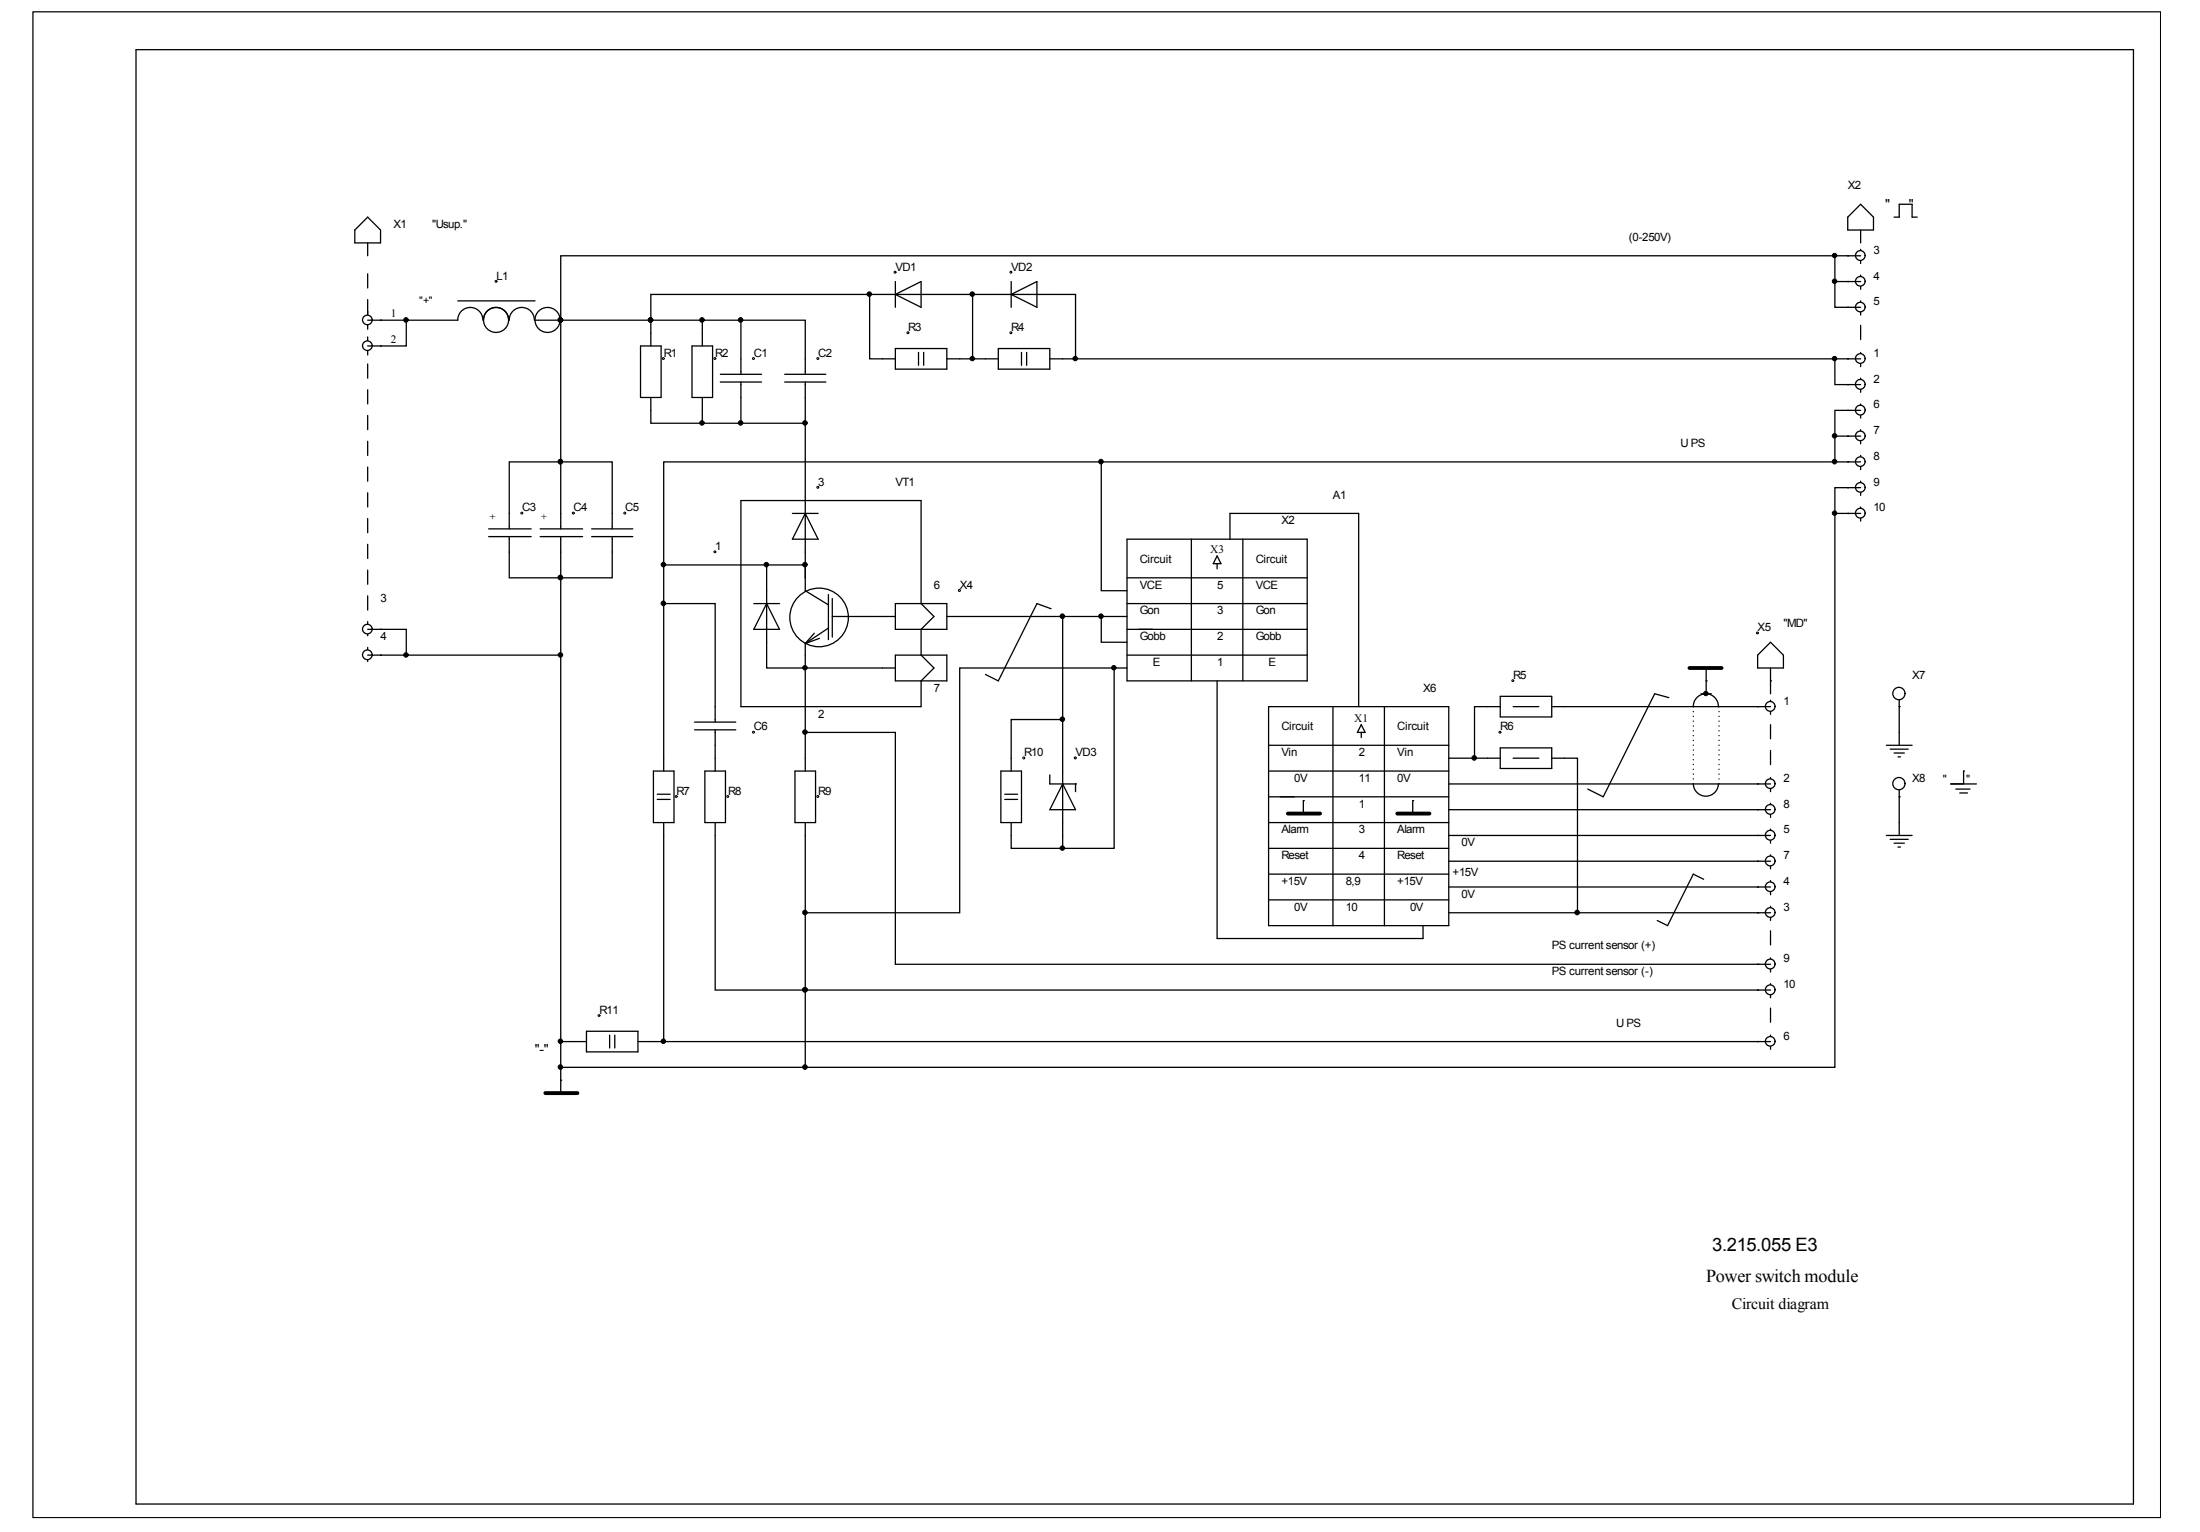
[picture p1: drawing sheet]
<svg xmlns="http://www.w3.org/2000/svg" width="286mm" height="199mm" viewBox="0 0 286 199" stroke-linecap="round" stroke-linejoin="round" font-family="sans-serif">
<path d="M4.3 1.5h276.3v195.6h-276.3z" fill="#fff" stroke="#000" stroke-width=".13"/>
<g fill="#000" stroke="#000" stroke-width=".13">
<circle cx="72.8" cy="41.6" r=".3"/>
<circle cx="72.8" cy="60" r=".3"/>
<circle cx="84.5" cy="41.6" r=".3"/>
<circle cx="72.8" cy="75" r=".29"/>
<circle cx="104.6" cy="128.5" r=".29"/>
</g>
<g fill="none" stroke="#000" stroke-width=".17">
<path d="M126.3 38.2v8.4M238.3 36.6h1.7M91.2 41.6v1.7M91.2 53.3v1.7M96.2 41.6v5M96.2 51.6v3.4M238.3 56.6h1.7M238.3 60h1.7M241.7 52.5v1.8M99.6 73.4v3.3M238.3 66.7h1.7M92.9 96.8v1.7"/>
<path d="M113 80.1h1.6M203.2 91.8h25.1M221.6 88.4v1.7M230 88.4v1.7M246.7 91.8v3.3M86.2 108.5v26.8M138 108.5v1.7M188.2 111.9h40.1M188.2 101.8h40.1M188.2 108.5h40.1M188.2 115.2h40.1M188.2 105.2h40.1"/>
<path d="M246.7 103.5v3.3M72.8 138.6v1.7M72.8 135.3h1.7"/>
</g>
<circle cx="241.6" cy="53.3" r=".63" fill="#fff" stroke="#000" stroke-width=".17"/>
<path d="M101.9 48.6h5.4M101.9 49.6h5.4M104.6 46.6v2M104.6 49.6v2M240 53.3h.1M240 53.3h1.7M72.8 140.3h.1M72.8 140.3v1.7" fill="none" stroke="#000" stroke-width=".17"/>
<path d="M70.8 142h4.2" fill="none" stroke="#000" stroke-width=".5"/>
<circle cx="106.2" cy="46.6" r=".13" fill="#fff" stroke="#000" stroke-width=".13"/>
<path d="M114.6 46.6h1.7M116.3 45.3h6.7v2.6h-6.7zM119.3 45.8v1.6M120 45.8v1.6M123 46.6h1.7" fill="none" stroke="#000" stroke-width=".17"/>
<circle cx="117.9" cy="43.2" r=".13" fill="#fff" stroke="#000" stroke-width=".13"/>
<path d="M167.3 105.7h4.2" fill="none" stroke="#000" stroke-width=".5"/>
<path d="M169.3 104h.1M169.3 104v1.7M230 111v1.9" fill="none" stroke="#000" stroke-width=".17"/>
<circle cx="229.9" cy="111.8" r=".63" fill="#fff" stroke="#000" stroke-width=".17"/>
<path d="M241.7 59.2v1.8M228.3 111.9h.1M228.3 111.9h1.7" fill="none" stroke="#000" stroke-width=".17"/>
<circle cx="241.6" cy="60" r=".62" fill="#fff" stroke="#000" stroke-width=".17"/>
<path d="M240 60h.1M240 60h1.7M63.5 69.7h5.5M63.5 68.7h5.5M66.1 66.7v2M66.1 69.7v2" fill="none" stroke="#000" stroke-width=".17"/>
<circle cx="67.8" cy="66.6" r=".13" fill="#fff" stroke="#000" stroke-width=".13"/>
<path d="M114.6 86.8h1.7M116.3 85.1h6.7v3.3h-6.7zM119.6 85.1l1.7 1.7-1.7 1.6" fill="none" stroke="#000" stroke-width=".17"/>
<circle cx="124.6" cy="76.7" r=".13" fill="#fff" stroke="#000" stroke-width=".13"/>
<path d="M86.2 98.5v1.6M147.9 81.7h1.8M84.9 100.1h2.6v6.7h-2.6zM85.4 103.2h1.6M85.4 103.8h1.6M86.2 106.8v1.7" fill="none" stroke="#000" stroke-width=".17"/>
<circle cx="87.8" cy="103.4" r=".13" fill="#fff" stroke="#000" stroke-width=".13"/>
<path d="M181.5 105.7h4.2" fill="none" stroke="#000" stroke-width=".5"/>
<path d="M90.2 93.8h5.4M90.2 94.8h5.4M92.9 91.8v2M92.9 94.8v2M183.5 104h.1M183.5 104v1.7" fill="none" stroke="#000" stroke-width=".17"/>
<circle cx="97.9" cy="95.1" r=".13" fill="#fff" stroke="#000" stroke-width=".13"/>
<path d="M230 117.7v1.8" fill="none" stroke="#000" stroke-width=".17"/>
<circle cx="229.9" cy="118.5" r=".62" fill="#fff" stroke="#000" stroke-width=".17"/>
<path d="M241.7 62.5v1.8M228.3 118.5h.1M228.3 118.5h1.7" fill="none" stroke="#000" stroke-width=".17"/>
<circle cx="241.6" cy="63.3" r=".62" fill="#fff" stroke="#000" stroke-width=".17"/>
<g fill="none" stroke="#000" stroke-width=".17">
<path d="M97.9 78.4h3.3M99.6 78.4l1.6 3.3h-3.3zM99.6 76.7v6.7M240 63.3h.1M240 63.3h1.7M246.7 103.5h.1M246.7 102.6v.9"/>
<circle cx="246.6" cy="101.8" r=".79"/>
</g>
<circle cx="92.9" cy="71.7" r=".12" fill="#fff" stroke="#000" stroke-width=".13"/>
<path d="M47.8 77.4v1.8M241.7 65.8v1.9" fill="none" stroke="#000" stroke-width=".17"/>
<circle cx="241.6" cy="66.6" r=".63" fill="#fff" stroke="#000" stroke-width=".17"/>
<path d="M76.8 68.7h5.4M76.8 69.7h5.4M79.5 66.7v2M79.5 69.7v2M240 66.7h.1M240 66.7h1.7M230 120.9v1.8M230 130.9v1.9" fill="none" stroke="#000" stroke-width=".17"/>
<circle cx="81.1" cy="66.6" r=".13" fill="#fff" stroke="#000" stroke-width=".13"/>
<path d="M241.7 35.7v1.9" fill="none" stroke="#000" stroke-width=".17"/>
<circle cx="241.6" cy="36.5" r=".62" fill="#fff" stroke="#000" stroke-width=".17"/>
<path d="M240 36.6h.1M240 36.6h1.7M230 124.4v1.8" fill="none" stroke="#000" stroke-width=".17"/>
<circle cx="229.9" cy="125.2" r=".63" fill="#fff" stroke="#000" stroke-width=".17"/>
<path d="M241.7 42.3v1.8M104.6 98.5v1.6M103.3 100.1h2.6v6.7h-2.6zM104.6 106.8v1.7M228.3 125.2h.1M228.3 125.2h1.7" fill="none" stroke="#000" stroke-width=".17"/>
<circle cx="106.2" cy="103.4" r=".13" fill="#fff" stroke="#000" stroke-width=".13"/>
<path d="M131.3 98.5v1.6M130 100.1h2.7v6.7h-2.7zM130.5 103.2h1.7M130.5 103.8h1.7M131.3 106.8v1.7" fill="none" stroke="#000" stroke-width=".17"/>
<circle cx="133" cy="98.4" r=".13" fill="#fff" stroke="#000" stroke-width=".13"/>
<path d="M114.6 38.2h6.7M116.3 38.2l3.3-1.6v3.3zM116.3 36.6v3.3" fill="none" stroke="#000" stroke-width=".17"/>
<circle cx="116.3" cy="35.4" r=".13" fill="#fff" stroke="#000" stroke-width=".13"/>
<path d="M230 127.7v1.9" fill="none" stroke="#000" stroke-width=".17"/>
<circle cx="229.9" cy="128.6" r=".63" fill="#fff" stroke="#000" stroke-width=".17"/>
<path d="M70.2 69.7h5.5M70.2 68.7h5.5M72.8 66.7v2M72.8 69.7v2M228.3 128.6h.1M228.3 128.6h1.7" fill="none" stroke="#000" stroke-width=".17"/>
<circle cx="74.5" cy="66.6" r=".13" fill="#fff" stroke="#000" stroke-width=".13"/>
<path d="M47.8 80.7v1.9M230 97.5v1.8" fill="none" stroke="#000" stroke-width=".17"/>
<circle cx="47.7" cy="81.7" r=".62" fill="#fff" stroke="#000" stroke-width=".17"/>
<g fill="none" stroke="#000" stroke-width=".17">
<path d="M47.8 35.6v1.8M128 46.6h1.7M129.7 45.3h6.7v2.6h-6.7zM132.7 45.8v1.6M133.3 45.8v1.6M136.4 46.6h1.6M47.8 81.7h1.6M49.4 81.7h.1M230 94.1v1.9M253.4 101.8h3.3M254 102.5h1.9M254.5 103h1"/>
<path d="M255 100.1h.1M255 100.1v1.7"/>
</g>
<circle cx="131.3" cy="43.2" r=".13" fill="#fff" stroke="#000" stroke-width=".13"/>
<path d="M47.8 47.3v1.8M193.2 98.5h1.7M194.9 97.1h6.6v2.7h-6.6zM196.5 98.5h3.4M201.5 98.5h1.7M166.3 103.5h1.8" fill="none" stroke="#000" stroke-width=".17"/>
<circle cx="194.8" cy="95.1" r=".13" fill="#fff" stroke="#000" stroke-width=".13"/>
<path d="M47.8 50.6v1.9M89.9 44.9h2.7v6.7h-2.7zM91.2 43.3v1.6M91.2 51.6v1.7" fill="none" stroke="#000" stroke-width=".17"/>
<circle cx="92.8" cy="46.6" r=".13" fill="#fff" stroke="#000" stroke-width=".13"/>
<path d="M47.8 84.1v1.8" fill="none" stroke="#000" stroke-width=".17"/>
<circle cx="47.7" cy="85" r=".63" fill="#fff" stroke="#000" stroke-width=".17"/>
<path d="M47.8 85.1h1.6M49.4 85.1h.1M230 88.4h.1M230 83.4l1.6 1.7v1.7h-3.3v-1.7zM230 86.8v1.6" fill="none" stroke="#000" stroke-width=".17"/>
<circle cx="228.3" cy="82.2" r=".12" fill="#fff" stroke="#000" stroke-width=".13"/>
<path d="M241.7 45.8v1.8" fill="none" stroke="#000" stroke-width=".17"/>
<circle cx="241.6" cy="46.6" r=".63" fill="#fff" stroke="#000" stroke-width=".17"/>
<path d="M47.8 43.8v2.3M47.8 54v1.8M240 46.6h.1M240 46.6h1.7" fill="none" stroke="#000" stroke-width=".17"/>
<circle cx="47.7" cy="44.9" r=".62" fill="#fff" stroke="#000" stroke-width=".17"/>
<path d="M47.8 44.9h1.6M49.4 44.9h.1M230 114.4v1.8" fill="none" stroke="#000" stroke-width=".17"/>
<circle cx="229.9" cy="115.2" r=".62" fill="#fff" stroke="#000" stroke-width=".17"/>
<path d="M47.8 57.3v1.9M83.2 44.9h2.7v6.7h-2.7zM84.5 43.3v1.6M84.5 51.6v1.7M228.3 115.2h.1M228.3 115.2h1.7" fill="none" stroke="#000" stroke-width=".17"/>
<circle cx="86.2" cy="46.6" r=".13" fill="#fff" stroke="#000" stroke-width=".13"/>
<path d="M47.8 60.7v1.8M138 98.5v10M136.4 100.6v1.2h3.3M138 101.8l1.7 3.4h-3.3zM139.7 101.8h.1M139.7 101.8v1" fill="none" stroke="#000" stroke-width=".17"/>
<circle cx="139.7" cy="98.4" r=".13" fill="#fff" stroke="#000" stroke-width=".13"/>
<g fill="none" stroke="#000" stroke-width=".17">
<path d="M62.7 41.6a1.63 1.63 0 0 0-1.6-1.7 1.63 1.63 0 0 0-1.6 1.7M66.1 41.6a1.63 1.63 0 0 0-1.7-1.7 1.63 1.63 0 0 0-1.6 1.7M69.4 41.6a1.63 1.63 0 0 0-1.6-1.7 1.63 1.63 0 0 0-1.7 1.7M47.8 64v1.8"/>
<circle cx="64.4" cy="41.6" r="1.63"/>
<circle cx="71.1" cy="41.6" r="1.63"/>
</g>
<circle cx="64.4" cy="36.5" r=".13" fill="#fff" stroke="#000" stroke-width=".13"/>
<path d="M230 104.3v1.9" fill="none" stroke="#000" stroke-width=".17"/>
<circle cx="229.9" cy="105.1" r=".63" fill="#fff" stroke="#000" stroke-width=".17"/>
<path d="M241.7 39.1v1.8M47.8 67.3v1.9M228.3 105.2h.1M228.3 105.2h1.7" fill="none" stroke="#000" stroke-width=".17"/>
<circle cx="241.6" cy="39.9" r=".62" fill="#fff" stroke="#000" stroke-width=".17"/>
<path d="M240 39.9h.1M240 39.9h1.7M47.8 70.7v1.8M74.5 135.3h1.7M76.2 133.9h6.7v2.7h-6.7zM79.2 134.4v1.7M79.9 134.4v1.7M82.9 135.3h1.6" fill="none" stroke="#000" stroke-width=".17"/>
<circle cx="77.8" cy="131.9" r=".12" fill="#fff" stroke="#000" stroke-width=".13"/>
<path d="M47.8 40.4v2.4M47.8 74v1.9" fill="none" stroke="#000" stroke-width=".17"/>
<circle cx="47.7" cy="41.5" r=".62" fill="#fff" stroke="#000" stroke-width=".17"/>
<path d="M47.8 41.6h1.6M49.4 41.6h.1M241.7 49.1v1.9" fill="none" stroke="#000" stroke-width=".17"/>
<circle cx="241.6" cy="49.9" r=".63" fill="#fff" stroke="#000" stroke-width=".17"/>
<path d="M241.7 32.4v1.8M240 50h.1M240 50h1.7" fill="none" stroke="#000" stroke-width=".17"/>
<circle cx="241.6" cy="33.2" r=".63" fill="#fff" stroke="#000" stroke-width=".17"/>
<path d="M240 33.2h.1M240 33.2h1.7M193.2 91.8h1.7M194.9 90.4h6.6v2.7h-6.6zM196.5 91.8h3.4M201.5 91.8h1.7" fill="none" stroke="#000" stroke-width=".17"/>
<circle cx="196.5" cy="88.4" r=".12" fill="#fff" stroke="#000" stroke-width=".13"/>
<path d="M129.7 38.2h6.7M131.3 38.2l3.4-1.6v3.3zM131.3 36.6v3.3M116.3 78.4h6.7v3.3h-6.7zM119.6 78.4l1.7 1.7-1.7 1.6M114.6 80.1h1.7" fill="none" stroke="#000" stroke-width=".17"/>
<circle cx="131.3" cy="35.4" r=".13" fill="#fff" stroke="#000" stroke-width=".13"/>
<g fill="none" stroke="#000" stroke-width=".17">
<path d="M221.6 88.4h.1M221.6 86.8v1.6M230 90.9v1.9M246.7 91.8h.1M246.7 90.9v.9"/>
<circle cx="246.6" cy="90.1" r=".8"/>
</g>
<path d="M219.4 86.8h4.2" fill="none" stroke="#000" stroke-width=".5"/>
<circle cx="229.9" cy="91.7" r=".63" fill="#fff" stroke="#000" stroke-width=".17"/>
<path d="M93.6 48.6h5.3M93.6 49.6h5.3M96.2 46.6v2M96.2 49.6v2M228.3 91.8h.1M228.3 91.8h1.7" fill="none" stroke="#000" stroke-width=".17"/>
<circle cx="97.9" cy="46.6" r=".13" fill="#fff" stroke="#000" stroke-width=".13"/>
<g fill="none" stroke="#000" stroke-width=".17">
<path d="M104.6 73.4v3.3l3 1.9M107.6 77.2v5.9M108.1 77.7v5M104.6 83.6v3.2M105.8 82.2l-1.2 1.4M106.4 82.9l-1.8 .7M107.6 81.6l-3 2M108.1 80.1h4.9M230 101v1.8"/>
<circle cx="106.4" cy="80.2" r="3.8"/>
</g>
<circle cx="229.9" cy="101.8" r=".62" fill="#fff" stroke="#000" stroke-width=".17"/>
<path d="M241.7 55.8v1.8M228.3 101.8h.1M228.3 101.8h1.7" fill="none" stroke="#000" stroke-width=".17"/>
<circle cx="241.6" cy="56.6" r=".62" fill="#fff" stroke="#000" stroke-width=".17"/>
<path d="M47.8 38.9v1.8M240 56.6h.1M240 56.6h1.7M102.9 66.7h3.4M104.6 66.7l1.7 3.3h-3.4zM104.6 65v6.7" fill="none" stroke="#000" stroke-width=".17"/>
<circle cx="106.2" cy="63.3" r=".13" fill="#fff" stroke="#000" stroke-width=".13"/>
<path d="M92.9 98.5v1.6M91.6 100.1h2.6v6.7h-2.6zM92.9 106.8v1.7" fill="none" stroke="#000" stroke-width=".17"/>
<circle cx="94.5" cy="103.4" r=".13" fill="#fff" stroke="#000" stroke-width=".13"/>
<path d="M230 134.4v1.9" fill="none" stroke="#000" stroke-width=".17"/>
<circle cx="229.9" cy="135.2" r=".62" fill="#fff" stroke="#000" stroke-width=".17"/>
<path d="M230 107.7v1.8M228.3 135.3h.1M228.3 135.3h1.7" fill="none" stroke="#000" stroke-width=".17"/>
<circle cx="229.9" cy="108.5" r=".63" fill="#fff" stroke="#000" stroke-width=".17"/>
<g fill="none" stroke="#000" stroke-width=".17">
<path d="M17.7 6.5h259.4v188.8h-259.4zM47.8 28.2l1.6 1.7v1.6h-3.3v-1.6zM47.8 31.5v1.7M59.5 39.1h10M113 38.2v8.4h1.6M114.6 38.2h-30.1v5.1M121.3 38.2h8.4M136.4 38.2h3.3v8.4M238.3 33.2v6.7h1.7M240 33.2h-167.2v33.5M241.7 29.9v1.6M241.7 26.5l1.6 1.7v1.7h-3.3v-1.7z"/>
<path d="M246 28.2h.7v-1.7h1.7v1.7h.6M49.4 41.6h10.1M52.8 41.6v3.3h-3.4M69.5 41.6h35.1v5M84.5 53.3v1.7h20.1M104.6 51.6v13.4M124.7 46.6h3.3M138 46.6h102M143 60v16.7h3.4M238.3 46.6v3.4h1.7M240 53.3h-1.7v6.7h-152.1v38.5M66.1 66.7v-6.7h13.4v6.7"/>
<path d="M66.1 71.7v3.3h13.4v-3.3M86.2 78.4h6.7v13.4M86.2 73.4h18.4M104.6 71.7v3.3M119.6 78.4v-13.4h-23.4v26.8h23.4v-3.4M136.5 79.1l-1.8-.7-5 10-1.7-.8M146.4 70h23.4v18.4h-23.4zM146.4 75h23.4M146.4 78.4h23.4M154.7 70v18.4M158.1 72.2l.5 1h-1zM158.1 73.2v.7"/>
<path d="M159.8 70v-3.3h16.7v25.1M161.4 70v18.4M240 63.3h-1.7v75.3h-165.5v-66.9M49.4 81.7h3.4v3.4M49.4 85.1h23.4M99.6 83.4v3.4h15M104.6 95.1h11.7v30.1h112M104.6 86.8v11.7M119.6 81.7v3.4M123 80.1h23.4M138 93.4h-6.7v5.1M138 80.1v18.4"/>
<path d="M143 80.1v3.3h3.4M144.7 86.8v23.4h-13.4v-1.7M146.4 86.8h-21.7v31.7h-20.1M146.4 81.7h23.4M146.4 85.1h23.4M158.1 88.4v33.5h26.7v-1.7M164.8 96.8h23.4M164.8 91.8h23.4v28.4h-23.4zM173.1 91.8v28.4M176.8 94.1l.5 1h-1zM176.8 95.1v.7M179.8 91.8v28.4"/>
<path d="M188.2 98.5h5M193.2 91.8h-1.7v6.7M203.2 98.5h1.7v20M216.8 90.6l-1.9-.5-6.7 13.4-2-1M220.9 90.1h1.4M223.2 91.8a1.63 1.63 0 0 0-1.6-1.7 1.63 1.63 0 0 0-1.7 1.7M245 96.8h3.4M245.5 97.3h2.4M246 97.8h1.4M246.5 98.3h.4M246.7 95.1v1.7M92.9 108.5v20.1h135.4"/>
<path d="M104.6 108.5v30.1M164.8 110.2h23.4M164.8 106.8h23.4M164.8 103.5h23.4M164.8 100.1h23.4M164.8 113.5h23.4M164.8 116.9h23.4M188.2 118.5h40.1M221.3 114.2l-1.4-.7-3.3 6.7-1.3-.7M223.2 101.8a1.63 1.63 0 0 1-1.6 1.6 1.63 1.63 0 0 1-1.7-1.6M228.3 108.5h.1M228.3 108.5h1.7"/>
<path d="M245 108.5h3.4M245.5 109h2.4M246 109.5h1.4M246.5 110h.4M246.7 106.8v1.7M84.5 135.3h143.8"/>
</g>
<path d="M219.9 91.8v10M223.3 91.8v10" fill="none" stroke="#000" stroke-width=".17" stroke-dasharray="0 .6"/>
<g fill="#000" stroke="#000" stroke-width=".13">
<circle cx="112.9" cy="38.2" r=".29"/>
<circle cx="126.3" cy="38.2" r=".29"/>
<circle cx="238.3" cy="36.5" r=".29"/>
<circle cx="238.3" cy="33.2" r=".29"/>
<circle cx="52.7" cy="41.6" r=".3"/>
<circle cx="91.2" cy="41.6" r=".3"/>
<circle cx="91.2" cy="54.9" r=".29"/>
<circle cx="96.2" cy="41.6" r=".3"/>
<circle cx="96.2" cy="54.9" r=".29"/>
<circle cx="104.6" cy="54.9" r=".29"/>
<circle cx="126.3" cy="46.6" r=".29"/>
<circle cx="139.7" cy="46.6" r=".29"/>
<circle cx="143" cy="60" r=".3"/>
<circle cx="238.3" cy="60" r=".3"/>
<circle cx="238.3" cy="56.6" r=".29"/>
<circle cx="238.3" cy="46.6" r=".29"/>
<circle cx="86.2" cy="78.4" r=".3"/>
<circle cx="86.2" cy="73.3" r=".29"/>
<circle cx="99.5" cy="73.3" r=".29"/>
<circle cx="104.6" cy="73.3" r=".29"/>
<circle cx="238.3" cy="66.6" r=".29"/>
<circle cx="52.7" cy="85.1" r=".29"/>
<circle cx="72.8" cy="85.1" r=".29"/>
<circle cx="104.6" cy="95.1" r=".29"/>
<circle cx="104.6" cy="86.7" r=".29"/>
<circle cx="138" cy="80" r=".3"/>
<circle cx="138" cy="93.4" r=".29"/>
<circle cx="143" cy="80" r=".3"/>
<circle cx="144.7" cy="86.7" r=".29"/>
<circle cx="191.5" cy="98.4" r=".3"/>
<circle cx="221.6" cy="90.1" r=".29"/>
<circle cx="104.5" cy="118.5" r=".3"/>
<circle cx="138" cy="110.1" r=".29"/>
<circle cx="204.8" cy="118.5" r=".3"/>
<circle cx="72.8" cy="138.6" r=".3"/>
<circle cx="72.8" cy="135.2" r=".29"/>
<circle cx="86.2" cy="135.2" r=".29"/>
<circle cx="104.5" cy="138.6" r=".3"/>
</g>
<g font-size="2.4">
<text x="221.6" y="166.6">Power switch module</text>
<text x="222.4" y="162.5">3.215.055 E3</text>
</g>
<text font-size="2.1" x="225" y="170">Circuit diagram</text>
<g font-size="1.8">
<text x="244.8" y="27.1">&quot;</text>
<text x="247.9" y="27.1">&quot;</text>
<text x="69.5" y="136.9">&quot;-&quot;</text>
</g>
<g font-size="1.5">
<text x="51.1" y="29.6">Х1</text>
<text x="56.1" y="29.6">&quot;Usup.&quot;</text>
<text x="240" y="24.6">Х2</text>
<text x="116.3" y="35.1">VD1</text>
<text x="131.3" y="35.1">VD2</text>
<text x="211.6" y="31.3">(0-250V)</text>
<text x="243.3" y="33">3</text>
<text x="50.8" y="41.2">1</text>
<text x="64.5" y="36.3">L1</text>
<text x="243.3" y="39.7">5</text>
<text x="243.3" y="36.3">4</text>
<text x="50.8" y="44.6">2</text>
<text x="86.2" y="46.3">R1</text>
<text x="92.9" y="46.3">R2</text>
<text x="97.9" y="46.3">C1</text>
<text x="106.3" y="46.3">C2</text>
<text x="118" y="43">R3</text>
<text x="131.3" y="43">R4</text>
<text x="243.3" y="46.3">1</text>
<text x="243.3" y="53">6</text>
<text x="243.3" y="49.7">2</text>
<text x="218.3" y="58.1">U PS</text>
<text x="243.3" y="56.4">7</text>
<text x="243.3" y="59.7">8</text>
<text x="106.3" y="63.1">3</text>
<text x="116.3" y="63.1">VТ1</text>
<text x="173.1" y="64.7">А1</text>
<text x="243.3" y="63.1">9</text>
<text x="67.8" y="66.4">C3</text>
<text x="74.5" y="66.4">C4</text>
<text x="81.2" y="66.4">C5</text>
<text x="92.9" y="71.4">1</text>
<text x="157.2" y="71.8">Х3</text>
<text x="166.4" y="68.1">Х2</text>
<text x="243.3" y="66.4">10</text>
<text x="121.3" y="76.5">6</text>
<text x="124.7" y="76.5">X4</text>
<text x="148.1" y="73.1">Circuit</text>
<text x="148.1" y="76.5">VCE</text>
<text x="158.1" y="76.5">5</text>
<text x="163.1" y="76.5">VCE</text>
<text x="163.1" y="73.1">Circuit</text>
<text x="49.4" y="83.2">4</text>
<text x="49.4" y="78.1">3</text>
<text x="148.1" y="79.8">Gon</text>
<text x="148.1" y="83.2">Gobb</text>
<text x="158.1" y="79.8">3</text>
<text x="158.1" y="83.2">2</text>
<text x="163.1" y="83.2">Gobb</text>
<text x="163.1" y="79.8">Gon</text>
<text x="228.3" y="82">X5</text>
<text x="231.6" y="81.5">&quot;MD&quot;</text>
<text x="121.3" y="89.8">7</text>
<text x="149.7" y="86.5">E</text>
<text x="158.1" y="86.5">1</text>
<text x="164.8" y="86.5">E</text>
<text x="184.8" y="89.8">Х6</text>
<text x="196.5" y="88.2">R5</text>
<text x="248.4" y="88.2">Х7</text>
<text x="97.9" y="94.9">C6</text>
<text x="106.3" y="93.2">2</text>
<text x="166.4" y="94.9">Circuit</text>
<text x="175.9" y="93.7">Х1</text>
<text x="181.5" y="94.9">Circuit</text>
<text x="194.9" y="94.9">R6</text>
<text x="231.6" y="91.5">1</text>
<text x="133" y="98.2">R10</text>
<text x="139.7" y="98.2">VD3</text>
<text x="166.4" y="98.2">Vin</text>
<text x="168.1" y="101.6">0V</text>
<text x="176.5" y="98.2">2</text>
<text x="176.5" y="101.6">11</text>
<text x="181.5" y="101.6">0V</text>
<text x="181.5" y="98.2">Vin</text>
<text x="231.6" y="101.6">2</text>
<text x="248.4" y="101.6">Х8</text>
<text x="252.4" y="101.7">&quot;</text>
<text x="255.4" y="101.7">&quot;</text>
<text x="87.9" y="103.2">R7</text>
<text x="94.6" y="103.2">R8</text>
<text x="106.3" y="103.2">R9</text>
<text x="176.5" y="104.9">1</text>
<text x="231.6" y="104.9">8</text>
<text x="166.4" y="111.6">Reset</text>
<text x="166.4" y="108.2">Alarm</text>
<text x="176.5" y="111.6">4</text>
<text x="176.5" y="108.2">3</text>
<text x="181.5" y="108.2">Alarm</text>
<text x="181.5" y="111.6">Reset</text>
<text x="188.7" y="113.8">+15V</text>
<text x="189.8" y="109.9">0V</text>
<text x="231.6" y="111.6">7</text>
<text x="231.6" y="108.2">5</text>
<text x="166.4" y="114.9">+15V</text>
<text x="168.1" y="118.3">0V</text>
<text x="174.8" y="114.9">8,9</text>
<text x="174.8" y="118.3">10</text>
<text x="181.5" y="114.9">+15V</text>
<text x="183.2" y="118.3">0V</text>
<text x="189.8" y="116.6">0V</text>
<text x="231.6" y="118.3">3</text>
<text x="231.6" y="114.9">4</text>
<text x="201.5" y="123.3">PS current sensor (+)</text>
<text x="231.6" y="125">9</text>
<text x="77.8" y="131.7">R11</text>
<text x="201.5" y="126.7">PS current sensor (-)</text>
<text x="231.6" y="128.3">10</text>
<text x="209.9" y="133.3">U PS</text>
<text x="231.6" y="135">6</text>
</g>
<g font-size="1.4">
<text x="54.4" y="39.4">&quot;+&quot;</text>
<text x="64.4" y="67.6" transform="rotate(-90 64.4 67.6)">+</text>
<text x="71.1" y="67.6" transform="rotate(-90 71.1 67.6)">+</text>
</g>
</svg>
